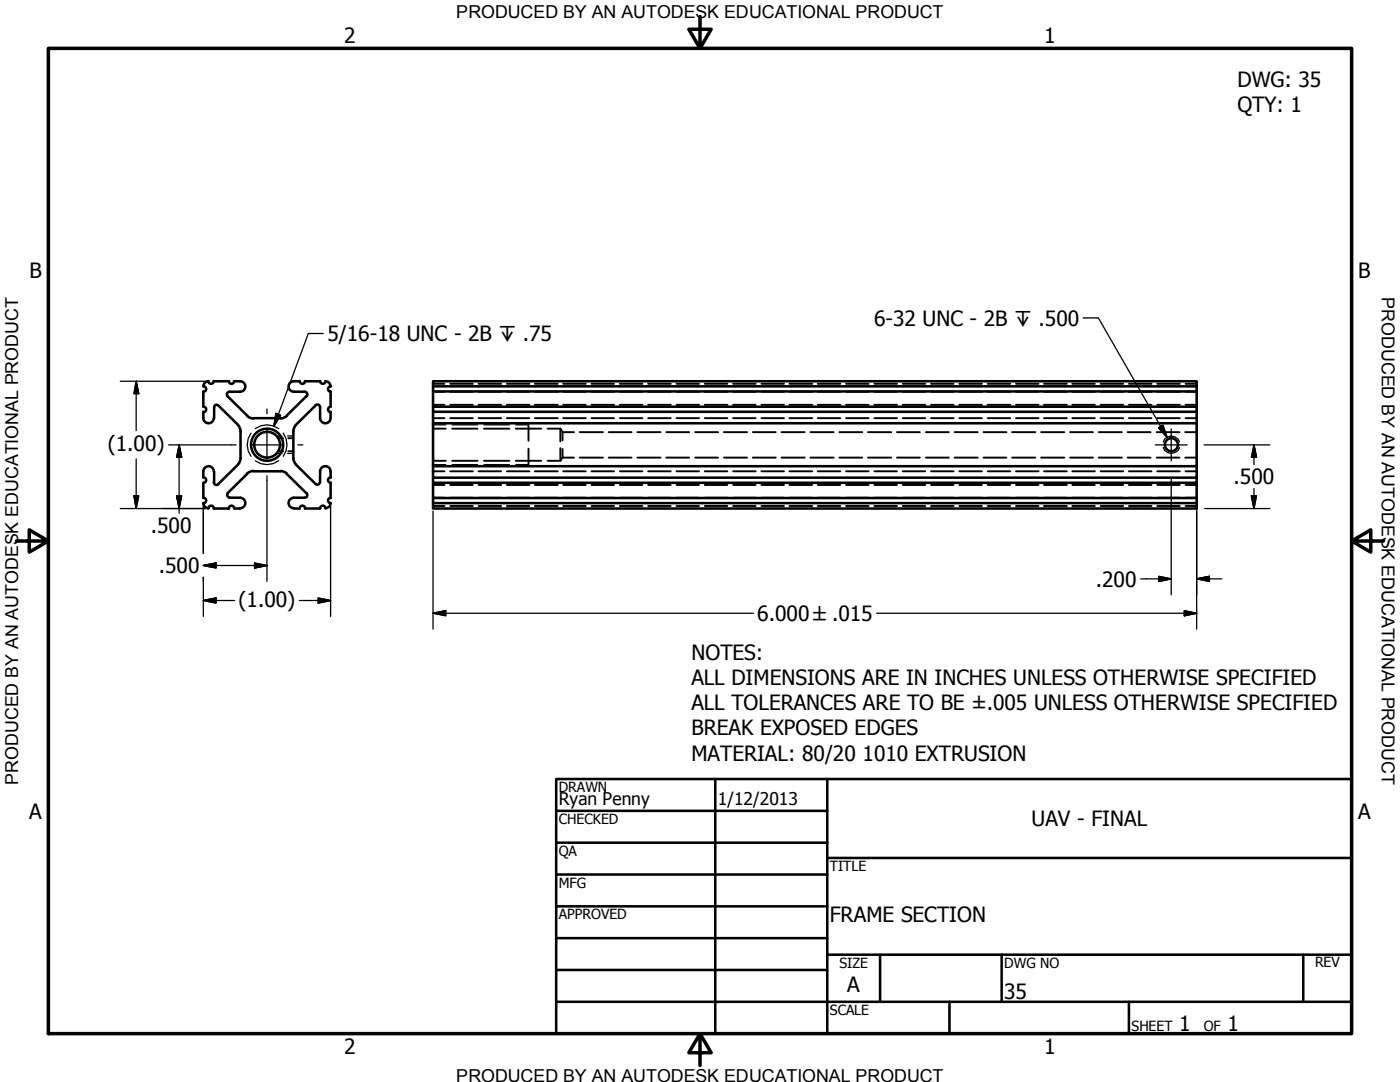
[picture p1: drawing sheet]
<svg xmlns="http://www.w3.org/2000/svg" width="279mm" height="216mm" viewBox="0 0 279 216" stroke-linecap="round" stroke-linejoin="round" font-family="sans-serif">
<!-- layer: Visible (ANSI) -->
<g fill="none" stroke="#000" stroke-width=".51">
<path d="M40.6 78.1v3.1M40.6 77.1a.54 .54 0 0 1 .5 .5 .54 .54 0 0 1-.5 .6M41.6 76a.54 .54 0 0 0 .5 .6 .54 .54 0 0 0 .6-.6M41.6 76.1a1.05 1.05 0 0 0-1 1M42.7 76.1h3M45.4 79.1l3.9 3.8M45.7 76a.54 .54 0 0 0 .5 .6 .54 .54 0 0 0 .5-.6M46.7 76.1h1.2M47.9 76.1a1.05 1.05 0 0 1 1.1 1 1.05 1.05 0 0 1-1.1 1.1M47.9 78.2h-2.1a.54 .54 0 0 0-.5 .3 .54 .54 0 0 0 .1 .6M58.6 76.1a1.05 1.05 0 0 0-1 1 1.05 1.05 0 0 0 1 1.1M58.7 76.1h1.1"/>
<path d="M58.7 78.2h2.1M59.8 76a.54 .54 0 0 0 .6 .6 .54 .54 0 0 0 .5-.6M60.8 78.2a.54 .54 0 0 1 .5 .3 .54 .54 0 0 1-.1 .6l-4 3.8M60.8 76.1h3.1M63.9 76a.54 .54 0 0 0 .5 .6 .54 .54 0 0 0 .6-.6M64.9 76.1a1.05 1.05 0 0 1 1.1 1M66 78.1v3.1M66 77.1a.54 .54 0 0 0-.5 .5 .54 .54 0 0 0 .5 .6M86.4 76.1h152.4v1h-152.4zM86.4 77.1v1h152.4v-1M86.4 78.1v3.1h152.4v-3.1M40.6 82.2v1.2"/>
<path d="M40.6 96.3v3.1M40.6 83.4a1.05 1.05 0 0 0 1 1.1 1.05 1.05 0 0 0 1.1-1.1M40.6 99.3a.54 .54 0 0 1 .5 .6 .54 .54 0 0 1-.5 .5M40.6 95.2a.54 .54 0 0 1 .5 .6 .54 .54 0 0 1-.5 .5M40.6 81.2a.54 .54 0 0 1 .5 .5 .54 .54 0 0 1-.5 .5M42.7 96.2a.54 .54 0 0 0 .3 .5 .54 .54 0 0 0 .6-.1M42.7 94.1a1.05 1.05 0 0 0-1.1-1.1 1.05 1.05 0 0 0-1 1.1v1.2M42.7 81.3v2.1M42.7 94.1v2.2M43.5 80.9l-.5-.1-.3 .4M43.6 80.9l3.9 3.9M45.5 98.4l-.1 .6 .4 .3"/>
<path d="M45.8 99.3h2.1M47.5 84.8l.4 .6 .1 .7v5.3M47.9 99.3a1.05 1.05 0 0 1 1.1 1.1 1.05 1.05 0 0 1-1.1 1M48 91.4l-.1 .7-.4 .6-3.9 3.9M49.3 83l.6 .4 .7 .1M49.3 94.6l-3.9 3.8M50.6 94l-.7 .1-.6 .4M50.6 94h5.4M50.6 83.4h5.4M56 94l.7 .1 .6 .4M57.2 94.6l4 3.8M57.3 83l-.6 .4-.7 .1"/>
<path d="M58.5 91.4l.2 .7 .4 .6 3.9 3.9 .5 .1 .3-.5M58.6 99.3a1.05 1.05 0 0 0-1 1.1 1.05 1.05 0 0 0 1 1M58.7 99.3h2.1M59.1 84.8l-.4 .6-.2 .7v5.3M61.2 98.4a.54 .54 0 0 1 .1 .6 .54 .54 0 0 1-.5 .3M63 80.9a.54 .54 0 0 1 .5-.2 .54 .54 0 0 1 .4 .5M63 80.9l-3.9 3.9M63.9 81.3v2.1M63.9 83.4a1.05 1.05 0 0 0 1 1.1 1.05 1.05 0 0 0 1.1-1.1M66 95.3v-1.2a1.05 1.05 0 0 0-1.1-1.1 1.05 1.05 0 0 0-1 1.1v2.2M66 82.2v1.2M66 96.3v3.1"/>
<path d="M66 95.2a.54 .54 0 0 0-.5 .6 .54 .54 0 0 0 .5 .5M66 99.3a.54 .54 0 0 0-.5 .6 .54 .54 0 0 0 .5 .5M66 81.2a.54 .54 0 0 0-.5 .5 .54 .54 0 0 0 .5 .5M86.4 82.2v13.1h152.4v-13.1M86.4 95.3v1h152.4v-1M86.4 96.3v3.1h152.4v-3.1M86.4 99.4v1h152.4v-1M86.4 81.2v1h152.4v-1M86.4 93h152.4M86.4 84.5h152.4M40.6 100.4a1.1 1.1 0 0 0 1 1 .54 .54 0 0 1 .5-.5 .54 .54 0 0 1 .6 .5M42.7 101.5h3"/>
<path d="M45.7 101.4a.54 .54 0 0 1 .5-.5 .54 .54 0 0 1 .5 .5M46.7 101.5h1.2M58.7 101.5h1.1M59.8 101.4a.54 .54 0 0 1 .6-.5 .54 .54 0 0 1 .5 .5M60.8 101.5h3.1M63.9 101.4a.54 .54 0 0 1 .5-.5 .54 .54 0 0 1 .6 .5M66 100.4a1.05 1.05 0 0 1-1.1 1M86.4 100.4v1.1h152.4v-1.1"/>
<circle cx="53.3" cy="88.7" r="2.57"/>
<circle cx="53.3" cy="88.7" r="3.2"/>
<circle cx="233.8" cy="88.7" r="1.3"/>
</g>
<!-- layer: Hidden Narrow (ANSI) -->
<g fill="none" stroke="#000" stroke-width=".25">
<path d="M50.1 86.4a3.9 3.9 0 0 0 0 4.7M50.9 85.5a4 4 0 0 1 4.7 0M50.9 91.9a4 4 0 0 0 4.7 0M55.1 87h1.2M55.1 90.5h1.2M56.5 86.4a3.9 3.9 0 0 1 0 4.7M57.4 87h1.1M57.4 90.5h1.1M86.4 92.7h2.6M86.4 84.8h2.6M90.2 92.7h5.1M90.2 84.8h5.1"/>
<path d="M96.6 92.7h5.1M96.6 84.8h5.1M102.9 92.7h2.6M102.9 84.8h2.6M232.2 88.2a1.69 1.69 0 0 1 1.6-1.2 1.69 1.69 0 0 1 1.6 1.2M232.2 89.3a1.69 1.69 0 0 0 1.6 1.2 1.69 1.69 0 0 0 1.6-1.2"/>
</g>
<!-- layer: Hidden (ANSI) -->
<g fill="none" stroke="#000" stroke-width=".38">
<path d="M86.4 78.2h2.3M86.4 76.6h2.3M89.9 78.2h4.5M89.9 76.6h4.5M95.5 78.2h4.5M95.5 76.6h4.5M101.2 78.2h4.5M101.2 76.6h4.5M106.7 78.2h4.6M106.7 76.6h4.6M112.4 78.2h4.5M112.4 76.6h4.5"/>
<path d="M118 78.2h4.6M118 76.6h4.6M123.7 78.2h4.5M123.7 76.6h4.5M129.3 78.2h4.6M129.3 76.6h4.6M135 78.2h4.5M135 76.6h4.5M140.7 78.2h4.5M140.7 76.6h4.5M146.3 78.2h4.5M146.3 76.6h4.5"/>
<path d="M152 78.2h4.5M152 76.6h4.5M157.5 78.2h4.6M157.5 76.6h4.6M163.2 78.2h4.5M163.2 76.6h4.5M168.8 78.2h4.6M168.8 76.6h4.6M174.5 78.2h4.5M174.5 76.6h4.5M180.1 78.2h4.6M180.1 76.6h4.6"/>
<path d="M185.8 78.2h4.5M185.8 76.6h4.5M191.5 78.2h4.5M191.5 76.6h4.5M197.1 78.2h4.5M197.1 76.6h4.5M202.8 78.2h4.5M202.8 76.6h4.5M208.3 78.2h4.6M208.3 76.6h4.6M214 78.2h4.5M214 76.6h4.5"/>
<path d="M219.6 78.2h4.6M219.6 76.6h4.6M225.3 78.2h4.5M225.3 76.6h4.5M230.9 78.2h4.6M230.9 76.6h4.6M236.6 78.2h2.2M236.6 76.6h2.2M55.4 87.4h1.1M55.4 90h1.1M57.5 87.4h1M57.5 90h1"/>
<path d="M86.4 91.9h2.6M86.4 85.5h2.6M86.4 99.3h2.3M86.4 94h2.3M86.4 83.4h2.3M86.4 80.8h2.3M86.4 96.8h2.3M89.9 99.3h4.5M89.9 94h4.5M89.9 83.4h4.5M89.9 80.8h4.5M89.9 96.8h4.5"/>
<path d="M90.2 91.9h5.1M90.2 85.5h5.1M95.5 99.3h4.5M95.5 94h4.5M95.5 83.4h4.5M95.5 80.8h4.5M95.5 96.8h4.5M96.6 91.9h5.1M96.6 85.5h5.1M101.2 99.3h4.5M101.2 94h4.5M101.2 83.4h4.5"/>
<path d="M101.2 80.8h4.5M101.2 96.8h4.5M102.9 91.9h5.1M102.9 85.5h5.1M105.5 84.8v3.1M105.5 89.5v3.2M106.7 99.3h4.6M106.7 94h4.6M106.7 83.4h4.6M106.7 80.8h4.6M106.7 96.8h4.6M109.3 91.9h2.5"/>
<path d="M109.3 85.5h2.5M111.8 85.5v2.6M111.8 89.4v2.5M111.8 85.5l.2 .3M112 91.7l-.2 .2M112.1 86l.2 .2M112.3 86.2v1.7M112.3 89.6v1.7M112.3 91.3l-.2 .2M112.3 91.3h2.3M112.3 86.2h2.3M112.4 99.3h4.5"/>
<path d="M112.4 94h4.5M112.4 83.4h4.5M112.4 80.8h4.5M112.4 96.8h4.5M115.7 91.3h4.6M115.7 86.2h4.6M118 99.3h4.6M118 94h4.6M118 83.4h4.6M118 80.8h4.6M118 96.8h4.6M121.5 91.3h4.5"/>
<path d="M121.5 86.2h4.5M123.7 99.3h4.5M123.7 94h4.5M123.7 83.4h4.5M123.7 80.8h4.5M123.7 96.8h4.5M127.2 91.3h4.6M127.2 86.2h4.6M129.3 99.3h4.6M129.3 94h4.6M129.3 83.4h4.6M129.3 80.8h4.6"/>
<path d="M129.3 96.8h4.6M133 91.3h4.5M133 86.2h4.5M135 99.3h4.5M135 94h4.5M135 83.4h4.5M135 80.8h4.5M135 96.8h4.5M138.7 91.3h4.6M138.7 86.2h4.6M140.7 99.3h4.5M140.7 94h4.5"/>
<path d="M140.7 83.4h4.5M140.7 80.8h4.5M140.7 96.8h4.5M144.5 91.3h4.6M144.5 86.2h4.6M146.3 99.3h4.5M146.3 94h4.5M146.3 83.4h4.5M146.3 80.8h4.5M146.3 96.8h4.5M150.2 91.3h4.6M150.2 86.2h4.6"/>
<path d="M152 99.3h4.5M152 94h4.5M152 83.4h4.5M152 80.8h4.5M152 96.8h4.5M156 91.3h4.6M156 86.2h4.6M157.5 99.3h4.6M157.5 94h4.6M157.5 83.4h4.6M157.5 80.8h4.6M157.5 96.8h4.6"/>
<path d="M161.7 91.3h4.7M161.7 86.2h4.7M163.2 99.3h4.5M163.2 94h4.5M163.2 83.4h4.5M163.2 80.8h4.5M163.2 96.8h4.5M167.5 91.3h4.6M167.5 86.2h4.6M168.8 99.3h4.6M168.8 94h4.6M168.8 83.4h4.6"/>
<path d="M168.8 80.8h4.6M168.8 96.8h4.6M173.2 91.3h4.7M173.2 86.2h4.7M174.5 99.3h4.5M174.5 94h4.5M174.5 83.4h4.5M174.5 80.8h4.5M174.5 96.8h4.5M179 91.3h4.6M179 86.2h4.6M180.1 99.3h4.6"/>
<path d="M180.1 94h4.6M180.1 83.4h4.6M180.1 80.8h4.6M180.1 96.8h4.6M184.8 91.3h4.6M184.8 86.2h4.6M185.8 99.3h4.5M185.8 94h4.5M185.8 83.4h4.5M185.8 80.8h4.5M185.8 96.8h4.5M190.5 91.3h4.6"/>
<path d="M190.5 86.2h4.6M191.5 99.3h4.5M191.5 94h4.5M191.5 83.4h4.5M191.5 80.8h4.5M191.5 96.8h4.5M196.3 91.3h4.6M196.3 86.2h4.6M197.1 99.3h4.5M197.1 94h4.5M197.1 83.4h4.5M197.1 80.8h4.5"/>
<path d="M197.1 96.8h4.5M202 91.3h4.6M202 86.2h4.6M202.8 99.3h4.5M202.8 94h4.5M202.8 83.4h4.5M202.8 80.8h4.5M202.8 96.8h4.5M207.8 91.3h4.6M207.8 86.2h4.6M208.3 99.3h4.6M208.3 94h4.6"/>
<path d="M208.3 83.4h4.6M208.3 80.8h4.6M208.3 96.8h4.6M213.6 91.3h4.5M213.6 86.2h4.5M214 99.3h4.5M214 94h4.5M214 83.4h4.5M214 80.8h4.5M214 96.8h4.5M219.3 91.3h4.6M219.3 86.2h4.6"/>
<path d="M219.6 99.3h4.6M219.6 94h4.6M219.6 83.4h4.6M219.6 80.8h4.6M219.6 96.8h4.6M225 91.3h4.6M225 86.2h4.6M225.3 99.3h4.5M225.3 94h4.5M225.3 83.4h4.5M225.3 80.8h4.5M225.3 96.8h4.5"/>
<path d="M230.8 91.3h4.6M230.8 86.2h4.6M230.9 99.3h4.6M230.9 94h4.6M230.9 83.4h4.6M230.9 80.8h4.6M230.9 96.8h4.6M236.5 91.3h2.3M236.5 86.2h2.3M236.6 99.3h2.2M236.6 94h2.2M236.6 83.4h2.2"/>
<path d="M236.6 80.8h2.2M236.6 96.8h2.2M86.4 101h2.3M89.9 101h4.5M95.5 101h4.5M101.2 101h4.5M106.7 101h4.6M112.4 101h4.5M118 101h4.6M123.7 101h4.5M129.3 101h4.6M135 101h4.5"/>
<path d="M140.7 101h4.5M146.3 101h4.5M152 101h4.5M157.5 101h4.6M163.2 101h4.5M168.8 101h4.6M174.5 101h4.5M180.1 101h4.6M185.8 101h4.5M191.5 101h4.5M197.1 101h4.5M202.8 101h4.5"/>
<path d="M208.3 101h4.6M214 101h4.5M219.6 101h4.6M225.3 101h4.5M230.9 101h4.6M236.6 101h2.2"/>
</g>
<!-- layer: Border (ANSI) -->
<path d="M9.7 9.7h260v196.5h-260zM139.7 3.3v6.4l-2.2-3.9h4.4l-2.2 3.9M3.3 107.9h6.4l-3.9-2.2v4.5l3.9-2.3M269.7 107.9l3.9 2.3v-4.5l-3.9 2.2h6.4M139.7 206.2l2.2 3.9h-4.4l2.2-3.9v6.4" fill="none" stroke="#000" stroke-width=".7"/>
<!-- layer: Title (ANSI) -->
<g fill="none" stroke="#000" stroke-width=".51">
<path d="M111 155.4h158.7v50.8h-158.7zM142.7 155.4v50.8M165.1 155.4v50.8M111 161.8h54.1M111 168.1h54.1M111 174.5h54.1M165.1 171.2h104.6M111 180.8h54.1M111 187.2h54.1M111 193.5h54.1M111 199.9h158.7M165.1 190.5h104.6"/>
<path d="M175.6 190.5v9.4M189.5 199.9v6.3M199.9 190.5v9.4M225.3 199.9v6.3M260.1 190.5v9.4"/>
</g>
<!-- layer: Symbol (ANSI) -->
<path d="M64.5 66.5h-3l-6.8 18.5M216.2 63.4h3l13.7 23.8M55.1 82.5l.9 .4-1.3 2.1zM231.2 85.3l.9-.5 .8 2.4z" fill="none" stroke="#000" stroke-width=".25"/>
<path d="M55.1 82.5l-.4 2.5zM55.1 82.5l.9 .4-1.3 2.1zM231.2 85.3l1.7 1.9zM231.2 85.3l.9-.5 .8 2.4z" fill="#000" stroke="#000" stroke-width=".25"/>
<!-- layer: Dimension (ANSI) -->
<g fill="none" stroke="#000" stroke-width=".25">
<path d="M24 76.1h17.1M27.2 76.1l.5 2.4h-1zM27.2 76.1v9.8M26.7 98.9h1l-.5 2.6zM27.2 91.6v9.9M33.7 88.8h12.5M35.2 98.9h1.1l-.5 2.6zM35.8 88.8l.5 2.4h-1.1zM35.8 88.8v13.6M53.3 95.9v20.1M233.7 95.2v23.5M240.3 88.8h13.1"/>
<path d="M249.7 98.9h1.1l-.5 2.6zM250.3 88.8l.5 2.4h-1.1zM250.3 88.8v3.9M250.3 97.5v4M24 101.5h17.1M40.6 119.8l2.5-.5v1zM40.6 112.8l2.5-.5v1zM40.6 119.8h6.2M40.6 101v9.4M40.6 115.2v7.8M40.6 112.8h12.7M50.8 112.3l2.5 .5-2.5 .5z"/>
<path d="M59.8 119.8h6.2M63.5 119.3l2.5 .5-2.5 .5zM66 101v22M86.4 102v23.5M227.6 115.5h6.1M231.3 115l2.4 .5-2.4 .5zM238.8 115.5l2.6-.5v1zM238.8 101v24.5M238.8 115.5h5M240.4 101.5h13M86.4 122.4l2.6-.5v1zM86.4 122.4h64"/>
<path d="M174.9 122.4h63.9M236.3 121.9l2.5 .5-2.5 .5z"/>
</g>
<g fill="#000" stroke="#000" stroke-width=".25">
<path d="M27.2 76.1l.5 2.4zM27.2 76.1l.5 2.4h-1zM26.7 98.9l.5 2.6zM26.7 98.9h1l-.5 2.6zM35.2 98.9l.6 2.6zM35.2 98.9h1.1l-.5 2.6zM35.8 88.8l.5 2.4zM35.8 88.8l.5 2.4h-1.1zM249.7 98.9l.6 2.6zM249.7 98.9h1.1l-.5 2.6zM250.3 88.8l.5 2.4zM250.3 88.8l.5 2.4h-1.1z"/>
<path d="M40.6 119.8l2.5-.5zM40.6 119.8l2.5-.5v1zM40.6 112.8l2.5-.5zM40.6 112.8l2.5-.5v1zM50.8 113.3l2.5-.5zM50.8 112.3l2.5 .5-2.5 .5zM231.3 116l2.4-.5zM231.3 115l2.4 .5-2.4 .5zM238.8 115.5l2.6-.5zM238.8 115.5l2.6-.5v1zM63.5 120.3l2.5-.5zM63.5 119.3l2.5 .5-2.5 .5z"/>
<path d="M86.4 122.4l2.6-.5zM86.4 122.4l2.6-.5v1zM236.3 122.9l2.5-.5zM236.3 121.9l2.5 .5-2.5 .5z"/>
</g>
<!-- layer: Center Mark (ANSI) -->
<path d="M46.2 88.8h.9M50.1 88.8h6.4M53.3 81.6v.9M53.3 85.6v6.3M53.3 94.9v1M59.4 88.8h1.1M230.6 88.8h6.3M233.7 85.6v6.3" fill="none" stroke="#000" stroke-width=".25"/>
<g font-size="4.2">
<text x="68.7" y="8.6">2</text>
<text x="208.4" y="8.6">1</text>
<text x="247" y="17.3">DWG: 35</text>
<text x="247" y="22.3">QTY: 1</text>
<text x="5.9" y="55.5">B</text>
<text x="271.1" y="55.5">B</text>
<text x="174.4" y="65">6-32 UNC - 2B ↧ .500</text>
<text x="65.3" y="68.1">5/16-18 UNC - 2B ↧ .75</text>
<text x="21.5" y="89.9">(1.00)</text>
<text x="246.2" y="96.6">.500</text>
<text x="30.1" y="106.3">.500</text>
<text x="31.7" y="114.4">.500</text>
<text x="218.7" y="117">.200</text>
<text x="47.6" y="121">(1.00)</text>
<text x="151.1" y="123.9">6.000 ±.015</text>
<text x="138" y="131.7">NOTES:</text>
<text x="138" y="136.7">ALL DIMENSIONS ARE IN INCHES UNLESS OTHERWISE SPECIFIED</text>
<text x="138" y="141.7">ALL TOLERANCES ARE TO BE ±.005 UNLESS OTHERWISE SPECIFIED</text>
<text x="138" y="146.7">BREAK EXPOSED EDGES</text>
<text x="138" y="151.8">MATERIAL: 80/20</text>
<text x="172.1" y="151.8">1010 EXTRUSION</text>
<text x="5.8" y="163.4">A</text>
<text x="205.9" y="164.8">UAV - FINAL</text>
<text x="271" y="163.4">A</text>
<text x="165.6" y="183.9">FRAME SECTION</text>
<text x="169.1" y="198">A</text>
<text x="200.4" y="199.3">35</text>
<text x="235.3" y="205.7">1</text>
<text x="245" y="205.7">1</text>
<text x="68.7" y="210.3">2</text>
<text x="208.4" y="210.3">1</text>
</g>
<g font-size="3.6">
<text x="91.1" y="3.6">PRODUCED BY AN AUTODESK EDUCATIONAL PRODUCT</text>
<text x="275.8" y="59.3" transform="rotate(90 275.8 59.3)">PRODUCED BY AN AUTODESK EDUCATIONAL PRODUCT</text>
<text x="3.6" y="156.6" transform="rotate(-90 3.6 156.6)">PRODUCED BY AN AUTODESK EDUCATIONAL PRODUCT</text>
<text x="91.1" y="215.9">PRODUCED BY AN AUTODESK EDUCATIONAL PRODUCT</text>
</g>
<g font-size="3.5">
<text x="111.5" y="160.6">Ryan Penny</text>
<text x="143.3" y="160.7">1/12/2013</text>
</g>
<g font-size="2.8">
<text x="111.5" y="158">DRAWN</text>
<text x="111.5" y="164.4">CHECKED</text>
<text x="111.5" y="170.8">QA</text>
<text x="165.6" y="173.7">TITLE</text>
<text x="111.5" y="177.1">MFG</text>
<text x="111.5" y="183.5">APPROVED</text>
<text x="167.5" y="193.1">SIZE</text>
<text x="200.4" y="193.1">DWG NO</text>
<text x="262.4" y="193">REV</text>
<text x="165.6" y="202.5">SCALE</text>
<text x="225.8" y="205.7">SHEET</text>
<text x="240.2" y="205.7">OF</text>
</g>
</svg>
